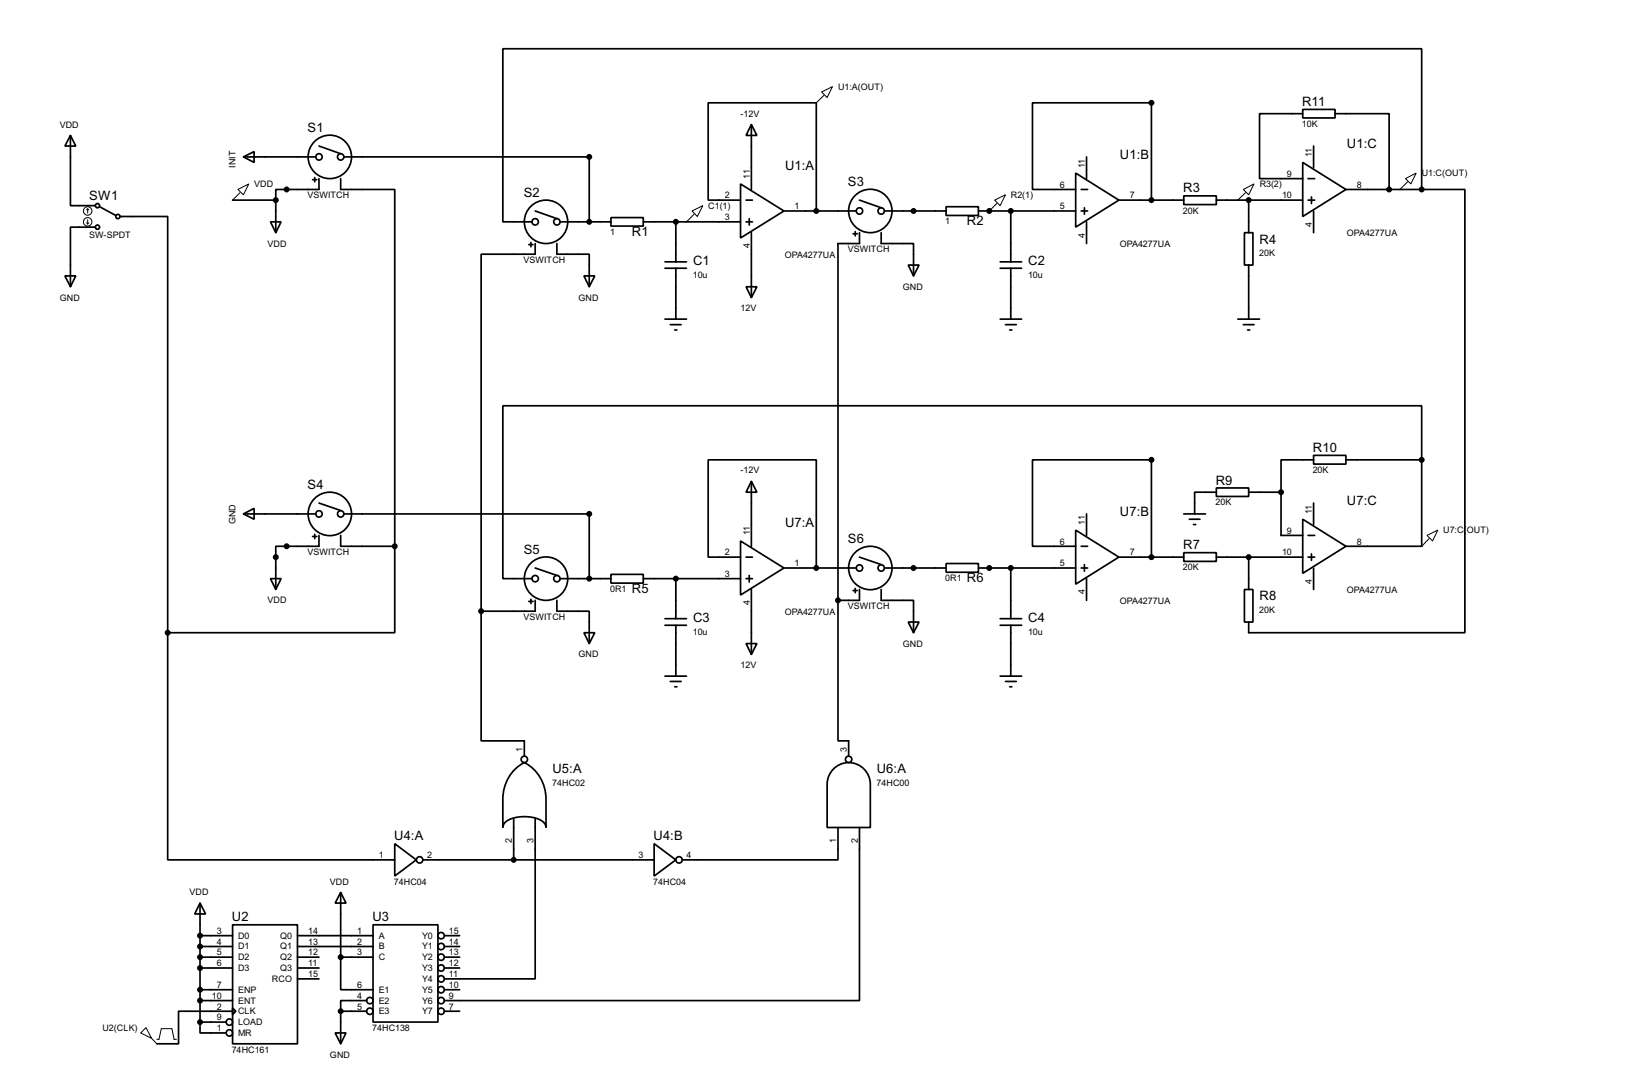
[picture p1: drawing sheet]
<svg xmlns="http://www.w3.org/2000/svg" width="383mm" height="256mm" viewBox="0 0 383 256" stroke-linecap="round" stroke-linejoin="round" font-family="sans-serif">
<g fill="none" stroke="#000" stroke-width=".4">
<path d="M16.6 31.8l1.2 2.5h-2.5zM16.6 31.8v16.5h5.8M57.2 36.9l2.5-1.3v2.6zM57.2 36.9h17M75 34.3l5.1 1.8M80.8 36.9h57.7v15.2M176.6 29.3l1.3 2.5h-2.6zM176.6 29.3v15.2M255.3 36.9v5.1M306.1 38.2l10.2 6.3-10.2 6.4zM306.1 25.7h7.6v2h-7.6zM306.1 26.7h-10.1v15.3h10.1"/>
<path d="M308.7 34.3v5.1M313.7 26.7h12.7v17.8M22.4 53.4h-5.8v14M23.4 48.6l3.8 2M28.2 50.9h11.2v97.7M54.7 47h10.1M63.6 52.1h2.5l-1.3 2.6zM64.8 47v7.7M73.5 42.2h1M74 41.7v1M75 42v2.5h-10.2v2.5M80.1 42v2.5h12.7v83.8"/>
<path d="M124.3 57.5h1M124.8 57v1M125.8 57.2v2.5h-12.7v83.9M125.8 49.6l5.1 1.8M130.9 57.2v2.5h7.6v7.7M131.6 52.1h12M143.6 51.1h7.6v2h-7.6zM151.2 52.1h22.8M158.8 52.1v9.4M174 43.2l10.2 6.4-10.2 6.3zM174 47h-7.6v-22.8h25.4v25.4M175.3 47h1.5"/>
<path d="M175.3 52.1h1.5M176.1 51.4v1.5M176.6 54.7v15.2M184.2 49.6h17M200.5 54.9h1M201 54.4v1M202 54.7v2.5h-5.1v83.8M202 47l5.1 1.8M207.1 54.7v2.5h7.6v7.6M207.8 49.6h14.5M222.3 48.6h7.6v2h-7.6zM229.9 49.6h22.9"/>
<path d="M237.5 49.6v11.9M252.8 40.7l10.1 6.3-10.1 6.4zM252.8 44.5h-10.2v-20.3h28v22.8M254.1 44.5h1.5M254.1 49.6h1.5M254.8 48.8v1.5M255.3 52.1v5.1M262.9 47h15.3M278.2 46h7.6v2.1h-7.6zM285.8 47h20.3M292.4 54.7h2v7.6h-2zM293.4 47v7.7"/>
<path d="M307.4 47h1.5M307.4 42h1.5M308.2 46.3v1.5M308.7 49.6v5.1M316.3 44.5h17.8M334.1 44.5v-33h-215.9v40.6h6.8M334.1 44.5h10.1v104.1h-50.8v-2.5M15.3 64.8h2.5l-1.2 2.6zM137.2 64.8h2.6l-1.3 2.6zM156.3 63h5M156.3 61.5h5M156.3 75h5"/>
<path d="M157.5 76.3h2.6M158.6 77.5h.5M158.8 63v12M175.3 67.4h2.6l-1.3 2.5zM213.4 62.3h2.6l-1.3 2.5zM235 63h5.1M235 61.5h5.1M235 75h5.1M236.3 76.3h2.5M237.3 77.5h.5M237.5 63v12M290.9 75h5.1"/>
<path d="M292.2 76.3h2.5M293.2 77.5h.5M293.4 62.3v12.7M75 118.2l5.1 1.7M176.6 113.1l1.3 2.5h-2.6zM176.6 113.1v15.2M285.8 114.6h7.6v2h-7.6zM285.8 115.6h-5.1v5.1M293.4 115.6h7.6M301 115.6v10.2h5.1M308.7 107h7.6v2h-7.6zM308.7 108h-7.7v7.6"/>
<path d="M308.7 118.2v5M316.3 108h17.8M334.1 108v-12.7h-215.9v40.6h6.8M334.1 108v20.3h-17.8M57.2 120.7l2.5-1.3v2.6zM57.2 120.7h17M63.6 135.9h2.5l-1.3 2.6zM73.5 126h1M74 125.5v1M75 125.8v2.5h-10.2v10.2M80.1 125.8v2.5h12.7M80.8 120.7h57.7v15.2"/>
<path d="M92.8 128.3v20.3h-53.4M125.8 133.4l5.1 1.8M131.6 135.9h12M143.6 134.9h7.6v2.1h-7.6zM151.2 135.9h22.8M158.8 135.9v9.4M174 127.1l10.2 6.3-10.2 6.4zM174 130.9h-7.6v-22.9h25.4v25.4M175.3 135.9h1.5M175.3 130.9h1.5M176.1 135.2v1.5M176.6 138.5v15.2"/>
<path d="M184.2 133.4h17M200.5 138.7h1M201 138.2v1M202 138.5v2.5h-5.1M202 130.9l5.1 1.7M207.1 138.5v2.5h7.6v7.6M207.8 133.4h14.5M222.3 132.4h7.6v2h-7.6zM229.9 133.4h22.9M237.5 133.4v11.9M252.8 124.5l10.1 6.4-10.1 6.3zM252.8 128.3h-10.2v-20.3h28v22.9"/>
<path d="M254.1 128.3h1.5M254.1 133.4h1.5M254.8 132.6v1.6M255.3 120.7v5.1M255.3 135.9v5.1M262.9 130.9h15.3M278.2 129.8h7.6v2.1h-7.6zM278.2 120.7h5.1M279.5 122h2.5M280.5 123.2h.5M285.8 130.9h20.3M292.4 138.5h2v7.6h-2z"/>
<path d="M293.4 130.9v7.6M306.1 122l10.2 6.3-10.2 6.4zM307.4 130.9h1.5M307.4 125.8h1.5M308.2 130.1v1.5M308.7 133.4v5.1M39.4 148.6v53.4h53.4M113.1 143.6v30.4h10.1v3.6M124.3 141.3h1M124.8 140.8v1M125.8 141v2.6h-12.7M130.9 141v2.6h7.6v7.6"/>
<path d="M137.2 148.6h2.6l-1.3 2.6zM156.3 146.9h5M156.3 145.3h5M156.3 158.8h5M158.8 146.9v11.9M175.3 151.2h2.6l-1.3 2.5zM196.9 141v33h2.5v3.6M213.4 146.1h2.6l-1.3 2.5zM235 146.9h5.1M235 145.3h5.1M235 158.8h5.1M237.5 146.9v11.9"/>
<path d="M157.5 160.1h2.6M158.6 161.3h.5M236.3 160.1h2.5M237.3 161.3h.5M92.8 198.2l5 3.8-5 3.8zM120.7 192.3v9.7M120.8 180.9l1.5-1.3 .9-.5a9.5 9.5 0 0 1 5.1 8.7v6.6a3.2 3.2 0 0 0-3.1-2.4 7.7 7.7 0 0 0-6.6 1.3l-.4 1.1v-6.6a10 10 0 0 1 2.6-6.9zM125.8 192.3v37.6h-21.4M153.7 198.2l5.1 3.8-5.1 3.8zM196.2 180.3a5.1 5.1 0 0 1 5.4-.7 5.1 5.1 0 0 1 2.9 4.6v10.2h-10.1v-10.2a5.1 5.1 0 0 1 1.8-3.9zM196.9 194.4v7.6h-36.6M202 194.4v40.6h-97.6"/>
<path d="M47 212.1l1.3 2.6h-2.5zM47 212.1v28M47 219.8h7.7M54.7 217.2h15.2v28h-15.2zM69.9 219.8h17.8M80.1 209.6l1.2 2.5h-2.5zM80.1 209.6v15.2M87.7 217.2h15.2v22.9h-15.2zM99.4 202h54.3M104.4 219.8h3.6M47 222.3h7.7M47 224.8h7.7"/>
<path d="M47 227.4h7.7M47 232.5h7.7M47 235h7.7M54.7 236.8l.7 .7-.7 .8zM54.7 237.5h-12.7v7.7h-5.1M69.9 222.3h17.8M69.9 224.8h5.1M69.9 227.4h5.1M69.9 229.9h5.1M80.1 224.8v7.7h7.6M80.1 224.8h7.6M80.1 237.5h6.1"/>
<path d="M80.1 237.5v7.7M86.2 235h-6.1v2.5M104.4 222.3h3.6M104.4 224.8h3.6M104.4 227.4h3.6M104.4 232.5h3.6M104.4 237.5h3.6M47 240.1v2.5h6.1M47 240.1h6.1M78.8 242.6h2.5l-1.2 2.6z"/>
<circle cx="74.9" cy="36.9" r=".75"/>
<circle cx="77.5" cy="36.9" r="5.1"/>
<circle cx="80" cy="36.9" r=".75"/>
<circle cx="22.9" cy="53.4" r=".5"/>
<circle cx="22.9" cy="48.3" r=".5"/>
<circle cx="27.7" cy="50.9" r=".5"/>
<circle cx="125.7" cy="52.1" r=".75"/>
<circle cx="128.3" cy="52.1" r="5.1"/>
<circle cx="130.8" cy="52.1" r=".75"/>
<circle cx="201.9" cy="49.6" r=".75"/>
<circle cx="204.5" cy="49.6" r="5.1"/>
<circle cx="207" cy="49.6" r=".75"/>
<circle cx="74.9" cy="120.7" r=".75"/>
<circle cx="77.5" cy="120.7" r="5.1"/>
<circle cx="80" cy="120.7" r=".75"/>
<circle cx="125.7" cy="135.9" r=".75"/>
<circle cx="128.3" cy="135.9" r="5.1"/>
<circle cx="130.8" cy="135.9" r=".75"/>
<circle cx="201.9" cy="133.4" r=".75"/>
<circle cx="204.5" cy="133.4" r="5.1"/>
<circle cx="207" cy="133.4" r=".75"/>
<circle cx="123.2" cy="178.4" r=".75"/>
<circle cx="199.4" cy="178.4" r=".75"/>
<circle cx="98.6" cy="202" r=".75"/>
<circle cx="103.6" cy="219.8" r=".75"/>
<circle cx="159.5" cy="202" r=".75"/>
<circle cx="86.9" cy="237.5" r=".75"/>
<circle cx="86.9" cy="235" r=".75"/>
<circle cx="103.6" cy="222.3" r=".75"/>
<circle cx="103.6" cy="224.8" r=".75"/>
<circle cx="103.6" cy="227.4" r=".75"/>
<circle cx="103.6" cy="229.9" r=".75"/>
<circle cx="103.6" cy="237.5" r=".75"/>
<circle cx="103.6" cy="232.5" r=".75"/>
<circle cx="103.6" cy="235" r=".75"/>
<circle cx="53.9" cy="242.6" r=".75"/>
<circle cx="53.9" cy="240.1" r=".75"/>
</g>
<g fill="#000">
<circle cx="232.5" cy="49.6" r=".2"/>
<circle cx="232.5" cy="133.4" r=".2"/>
<circle cx="196.9" cy="141" r=".2"/>
</g>
<g fill="none" stroke="#000" stroke-width=".23">
<path d="M193.1 21.6l2.5-1.2-1.2 2.5zM193.6 22.4l-1.8 1.8M20.4 52.4l.2 .2M20.6 49.1v1M20.6 51.6v1M20.6 49.1l.3 .2M20.6 49.1l-.2 .2M20.9 52.4l-.3 .2M55.9 44.5l2.6-1.3-1.3 2.6zM56.4 45.3l-1.7 1.7M162.6 49.6l2.6-1.3-1.3 2.6zM163.1 50.3l-1.8 1.8"/>
<path d="M233.7 47l2.6-1.2-1.3 2.5zM234.2 47.8l-1.7 1.8M292.2 44.5l2.5-1.3-1.3 2.6zM292.7 45.3l-1.8 1.7M330.3 42l2.5-1.3-1.3 2.5zM330.8 42.7l-1.8 1.8M335.3 125.8l2.6-1.3-1.3 2.6zM335.8 126.5l-1.7 1.8M33.1 242.6l1.2-1.2 1.3 2.5zM35.6 243.9l1.3 1.3M36.9 244.1h.5l.5-2.5h2.5l.5 2.5h.6"/>
<circle cx="20.6" cy="49.6" r="1"/>
<circle cx="20.6" cy="52.1" r="1"/>
</g>
<g fill="#000" stroke="#000" stroke-width=".4">
<circle cx="138.4" cy="36.9" r=".5"/>
<circle cx="270.5" cy="24.2" r=".5"/>
<circle cx="64.8" cy="47" r=".5"/>
<circle cx="67.3" cy="44.5" r=".5"/>
<circle cx="138.4" cy="52.1" r=".5"/>
<circle cx="158.8" cy="52.1" r=".5"/>
<circle cx="191.8" cy="49.6" r=".5"/>
<circle cx="214.6" cy="49.6" r=".5"/>
<circle cx="232.4" cy="49.6" r=".5"/>
<circle cx="237.5" cy="49.6" r=".5"/>
<circle cx="270.5" cy="47" r=".5"/>
<circle cx="293.4" cy="47" r=".5"/>
<circle cx="326.4" cy="44.5" r=".5"/>
<circle cx="334" cy="44.5" r=".5"/>
<circle cx="270.5" cy="108" r=".5"/>
<circle cx="301" cy="115.6" r=".5"/>
<circle cx="334" cy="108" r=".5"/>
<circle cx="64.8" cy="130.9" r=".5"/>
<circle cx="67.3" cy="128.3" r=".5"/>
<circle cx="92.7" cy="128.3" r=".5"/>
<circle cx="138.4" cy="135.9" r=".5"/>
<circle cx="138.4" cy="120.7" r=".5"/>
<circle cx="158.8" cy="135.9" r=".5"/>
<circle cx="191.8" cy="133.4" r=".5"/>
<circle cx="214.6" cy="133.4" r=".5"/>
<circle cx="232.4" cy="133.4" r=".5"/>
<circle cx="237.5" cy="133.4" r=".5"/>
<circle cx="270.5" cy="130.9" r=".5"/>
<circle cx="293.4" cy="130.9" r=".5"/>
<circle cx="39.4" cy="148.6" r=".5"/>
<circle cx="113" cy="143.6" r=".5"/>
<circle cx="196.9" cy="141" r=".5"/>
<circle cx="47" cy="219.8" r=".5"/>
<circle cx="120.7" cy="202" r=".5"/>
<circle cx="47" cy="227.4" r=".5"/>
<circle cx="47" cy="235" r=".5"/>
<circle cx="47" cy="224.8" r=".5"/>
<circle cx="47" cy="232.5" r=".5"/>
<circle cx="47" cy="222.3" r=".5"/>
<circle cx="80" cy="237.5" r=".5"/>
<circle cx="80" cy="224.8" r=".5"/>
<circle cx="47" cy="240.1" r=".5"/>
</g>
<g font-size="3.4">
<text x="306" y="24.9">R11</text>
<text x="72.3" y="31">S1</text>
<text x="316.5" y="34.8">U1:C</text>
<text x="184.5" y="39.9">U1:A</text>
<text x="263.2" y="37.4">U1:B</text>
<text x="21" y="47">SW1</text>
<text x="123.1" y="46.2">S2</text>
<text x="199.3" y="43.7">S3</text>
<text x="278" y="45.2">R3</text>
<text x="227.2" y="52.8">R2</text>
<text x="148.5" y="55.4">R1</text>
<text x="296" y="57.2">R4</text>
<text x="162.9" y="62.2">C1</text>
<text x="241.6" y="62.2">C2</text>
<text x="308.5" y="106.2">R10</text>
<text x="285.7" y="113.8">R9</text>
<text x="72.3" y="114.8">S4</text>
<text x="316.5" y="118.6">U7:C</text>
<text x="184.5" y="123.7">U7:A</text>
<text x="263.2" y="121.2">U7:B</text>
<text x="123.1" y="130.1">S5</text>
<text x="199.3" y="127.5">S6</text>
<text x="278" y="129">R7</text>
<text x="227.2" y="136.7">R6</text>
<text x="148.5" y="139.2">R5</text>
<text x="296" y="141">R8</text>
<text x="162.9" y="146.1">C3</text>
<text x="241.6" y="146.1">C4</text>
<text x="129.8" y="181.7">U5:A</text>
<text x="206" y="181.7">U6:A</text>
<text x="92.6" y="197.4">U4:A</text>
<text x="153.6" y="197.4">U4:B</text>
<text x="54.5" y="216.4">U2</text>
<text x="87.5" y="216.4">U3</text>
</g>
<g font-size="2.4">
<text x="196.9" y="21.1">U1:A(OUT)</text>
<text x="14" y="30">VDD</text>
<text x="174" y="27.4">-12V</text>
<text x="305.9" y="29.8">10K</text>
<text x="55.4" y="39.4" transform="rotate(-90 55.4 39.4)">INIT</text>
<text x="176.2" y="42" transform="rotate(-90 176.2 42)">11</text>
<text x="254.9" y="39.4" transform="rotate(-90 254.9 39.4)">11</text>
<text x="302.4" y="41.6">9</text>
<text x="308.3" y="36.9" transform="rotate(-90 308.3 36.9)">11</text>
<text x="334.1" y="41.3">U1:C(OUT)</text>
<text x="59.7" y="43.9">VDD</text>
<text x="72.2" y="46.6">VSWITCH</text>
<text x="170.4" y="46.6">2</text>
<text x="237.5" y="46.5">R2(1)</text>
<text x="249.1" y="44.1">6</text>
<text x="265.5" y="46.6">7</text>
<text x="296" y="43.9">R3(2)</text>
<text x="301.3" y="46.6">10</text>
<text x="318.8" y="44.1">8</text>
<text x="166.4" y="49">C1(1)</text>
<text x="170.4" y="51.7">3</text>
<text x="186.7" y="49.2">1</text>
<text x="222.1" y="52.7">1</text>
<text x="249.1" y="49.2">5</text>
<text x="278" y="50.1">20K</text>
<text x="308.3" y="53.3" transform="rotate(-90 308.3 53.3)">4</text>
<text x="20.9" y="56">SW-SPDT</text>
<text x="62.9" y="57.9">VDD</text>
<text x="143.4" y="55.2">1</text>
<text x="176.2" y="58.4" transform="rotate(-90 176.2 58.4)">4</text>
<text x="199.2" y="59.3">VSWITCH</text>
<text x="254.9" y="55.8" transform="rotate(-90 254.9 55.8)">4</text>
<text x="263.1" y="58">OPA4277UA</text>
<text x="316.5" y="55.4">OPA4277UA</text>
<text x="123" y="61.8">VSWITCH</text>
<text x="162.8" y="65.3">10u</text>
<text x="184.4" y="60.6">OPA4277UA</text>
<text x="241.6" y="65.3">10u</text>
<text x="295.9" y="60.2">20K</text>
<text x="14" y="70.6">GND</text>
<text x="135.9" y="70.6">GND</text>
<text x="212.1" y="68.1">GND</text>
<text x="174" y="73.1">12V</text>
<text x="174" y="111.2">-12V</text>
<text x="308.5" y="111.1">20K</text>
<text x="285.6" y="118.7">20K</text>
<text x="55.4" y="123.2" transform="rotate(-90 55.4 123.2)">GND</text>
<text x="176.2" y="125.8" transform="rotate(-90 176.2 125.8)">11</text>
<text x="254.9" y="123.2" transform="rotate(-90 254.9 123.2)">11</text>
<text x="302.4" y="125.4">9</text>
<text x="308.3" y="120.7" transform="rotate(-90 308.3 120.7)">11</text>
<text x="339.1" y="125.2">U7:C(</text>
<text x="344.6" y="125.2">OUT)</text>
<text x="72.2" y="130.4">VSWITCH</text>
<text x="170.4" y="130.5">2</text>
<text x="249.1" y="127.9">6</text>
<text x="265.5" y="130.5">7</text>
<text x="301.3" y="130.5">10</text>
<text x="318.8" y="127.9">8</text>
<text x="170.4" y="135.5">3</text>
<text x="186.7" y="133">1</text>
<text x="222.1" y="136.5">0R1</text>
<text x="249.1" y="133">5</text>
<text x="278" y="134">20K</text>
<text x="308.3" y="137.1" transform="rotate(-90 308.3 137.1)">4</text>
<text x="62.9" y="141.7">VDD</text>
<text x="143.4" y="139.1">0R1</text>
<text x="176.2" y="142.2" transform="rotate(-90 176.2 142.2)">4</text>
<text x="199.2" y="143.1">VSWITCH</text>
<text x="254.9" y="139.6" transform="rotate(-90 254.9 139.6)">4</text>
<text x="263.1" y="141.9">OPA4277UA</text>
<text x="295.9" y="144">20K</text>
<text x="316.5" y="139.3">OPA4277UA</text>
<text x="123" y="145.7">VSWITCH</text>
<text x="162.8" y="149.1">10u</text>
<text x="184.4" y="144.4">OPA4277UA</text>
<text x="241.6" y="149.1">10u</text>
<text x="135.9" y="154.4">GND</text>
<text x="212.1" y="151.9">GND</text>
<text x="174" y="157">12V</text>
<text x="122.8" y="176.6" transform="rotate(-90 122.8 176.6)">1</text>
<text x="199" y="176.6" transform="rotate(-90 199 176.6)">3</text>
<text x="129.8" y="184.6">74HC02</text>
<text x="206" y="184.6">74HC00</text>
<text x="89.1" y="201.6">1</text>
<text x="100.4" y="201.6">2</text>
<text x="120.3" y="198.1" transform="rotate(-90 120.3 198.1)">2</text>
<text x="125.4" y="198.1" transform="rotate(-90 125.4 198.1)">3</text>
<text x="150" y="201.6">3</text>
<text x="161.3" y="201.6">4</text>
<text x="196.5" y="198.1" transform="rotate(-90 196.5 198.1)">1</text>
<text x="201.6" y="198.1" transform="rotate(-90 201.6 198.1)">2</text>
<text x="77.5" y="207.8">VDD</text>
<text x="92.6" y="207.9">74HC04</text>
<text x="153.5" y="207.9">74HC04</text>
<text x="44.5" y="210.3">VDD</text>
<text x="51" y="219.4">3</text>
<text x="51" y="221.9">4</text>
<text x="55.9" y="220.5">D0</text>
<text x="65.8" y="220.5">Q0</text>
<text x="72.4" y="219.4">14</text>
<text x="72.4" y="221.9">13</text>
<text x="84" y="219.4">1</text>
<text x="84" y="221.9">2</text>
<text x="89" y="220.5">A</text>
<text x="99.2" y="220.5">Y0</text>
<text x="105.5" y="219.4">15</text>
<text x="105.5" y="221.9">14</text>
<text x="51" y="224.4">5</text>
<text x="51" y="227">6</text>
<text x="55.9" y="223">D1</text>
<text x="55.9" y="225.5">D2</text>
<text x="65.8" y="223">Q1</text>
<text x="65.8" y="225.5">Q2</text>
<text x="72.4" y="224.4">12</text>
<text x="72.4" y="227">11</text>
<text x="84" y="224.4">3</text>
<text x="89" y="223">B</text>
<text x="89" y="225.5">C</text>
<text x="99.2" y="223">Y1</text>
<text x="99.2" y="225.5">Y2</text>
<text x="105.5" y="224.4">13</text>
<text x="105.5" y="227">12</text>
<text x="51" y="232.1">7</text>
<text x="55.9" y="228.1">D3</text>
<text x="55.9" y="233.2">ENP</text>
<text x="63.9" y="230.6">RCO</text>
<text x="65.8" y="228.1">Q3</text>
<text x="72.4" y="229.5">15</text>
<text x="84" y="232.1">6</text>
<text x="89" y="233.2">E1</text>
<text x="99.2" y="228.1">Y3</text>
<text x="99.2" y="230.6">Y4</text>
<text x="99.2" y="233.2">Y5</text>
<text x="105.5" y="229.5">11</text>
<text x="105.5" y="232.1">10</text>
<text x="49.8" y="234.6">10</text>
<text x="51" y="237.1">2</text>
<text x="51" y="239.7">9</text>
<text x="55.9" y="235.7">ENT</text>
<text x="55.9" y="238.2">CLK</text>
<text x="84" y="234.6">4</text>
<text x="84" y="237.1">5</text>
<text x="89" y="235.7">E2</text>
<text x="89" y="238.2">E3</text>
<text x="99.2" y="235.7">Y6</text>
<text x="99.2" y="238.2">Y7</text>
<text x="105.5" y="234.6">9</text>
<text x="105.5" y="237.1">7</text>
<text x="24.1" y="242.1">U2(CLK)</text>
<text x="51" y="242.2">1</text>
<text x="55.9" y="240.8">LOAD</text>
<text x="55.9" y="243.3">MR</text>
<text x="87.5" y="242.2">74HC138</text>
<text x="54.5" y="247.3">74HC161</text>
<text x="77.5" y="248.4">GND</text>
</g>
</svg>
